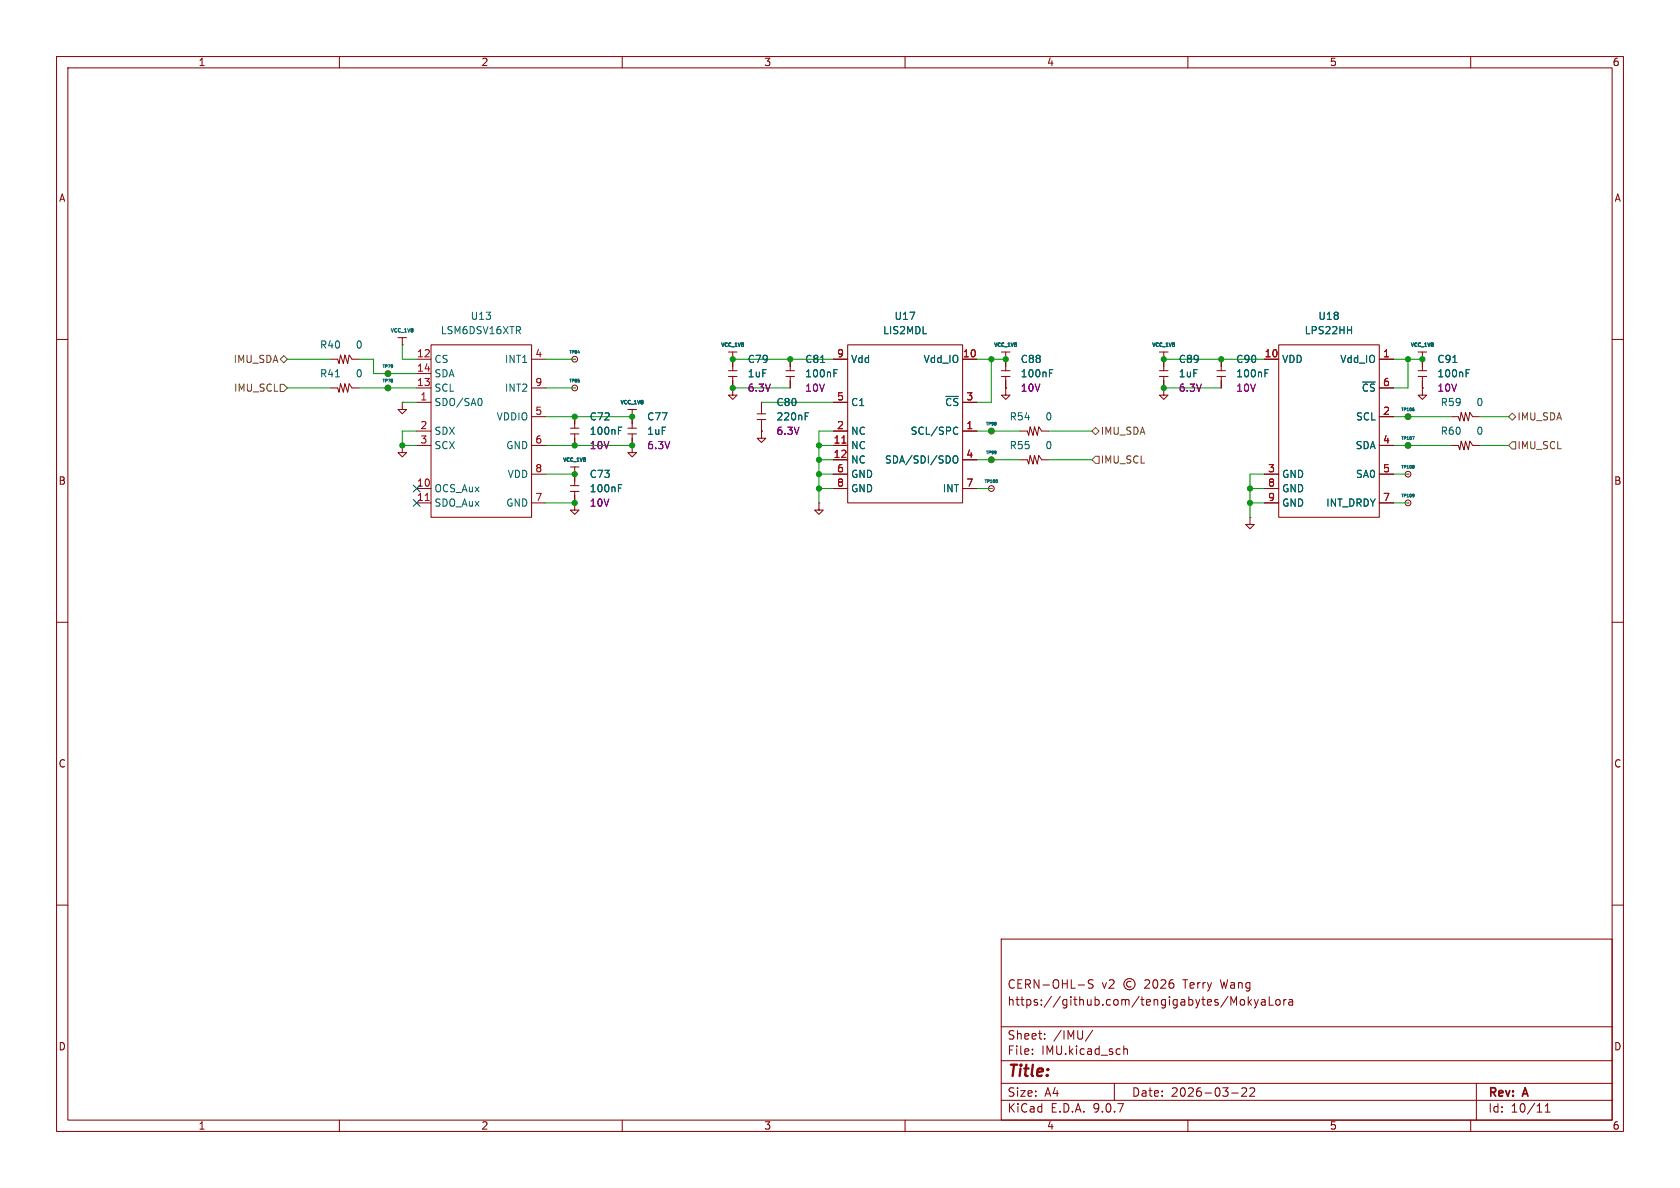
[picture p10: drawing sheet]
<svg xmlns="http://www.w3.org/2000/svg" width="297mm" height="210mm" viewBox="0 0 297 210" stroke-linecap="round" stroke-linejoin="round" font-family="sans-serif">
<g fill="none" stroke="#840000" stroke-width=".18">
<path d="M10 10h277v190h-277zM12 12h273v186h-273zM60 10v2M110 10v2M160 10v2M210 10v2M260 10v2M70.4 59.7h1.5M71.1 59.7v1.3M10 60h2M58.4 68.6h1.3l.2 .7 .3-1.5 .5 1.5 .3-1.5 .5 1.5 .2-1.5 .5 .8h1.3M58.4 63.5h1.3l.2 .8 .3-1.6 .5 1.6 .3-1.6 .5 1.6 .2-1.6 .5 .8h1.3"/>
<path d="M68.6 68.6h.1M68.6 66h.1M71.1 61h.1M71.1 78.7v1.3h.8l-.8 .8-.7-.8h.7M71.1 78.7h.1M71.1 71.1v1.3h.8l-.8 .8-.7-.8h.7M71.1 71.1h.1M73.7 63.5h2.5M73.7 71.1h2.5M73.7 76.2h2.5M73.7 78.7h2.5M73.7 66h2.5"/>
<path d="M73.7 68.6h2.5M76.2 61h17.8v30.4h-17.8zM94 63.5h2.5M94 78.7h2.5M94 68.6h2.5M94 73.7h2.5M100.8 75.7h1.6M100.8 76.7h1.6M101.6 68.6h.1M101.6 63.5h.1M101.6 73.7v2M101.6 76.7v2"/>
<path d="M111 75.7h1.5M111 76.7h1.5M111 72.4h1.5M111.8 78.7v1.3h.7l-.7 .8-.8-.8h.8M111.8 78.7h.1M111.8 73.7h.1M111.8 72.4v3.3M111.8 76.7v2M128.8 65.5h1.5M128.8 66.5h1.5M128.8 62.2h1.5M129.5 68.6v1.3h.8l-.8 .7-.7-.7h.7"/>
<path d="M129.5 68.6h.1M129.5 63.5h.1M129.5 62.2v3.3M129.5 66.5v2.1M133.9 73.2h1.5M133.9 74.2h1.5M134.6 76.2v1.3h.8l-.8 .7-.7-.7h.7M134.6 76.2h.1M134.6 71.1v2.1M134.6 74.2v2M138.9 65.5h1.6M138.9 66.5h1.6"/>
<path d="M139.7 63.5v2M139.7 66.5v2.1M147.3 63.5h2.6M147.3 71.1h2.6M147.3 76.2h2.6M147.3 78.7h2.6M149.9 61h20.3v27.9h-20.3zM170.2 63.5h2.5M170.2 71.1h2.5M170.2 76.2h2.5M175.3 76.2h.1M177 65.5h1.6"/>
<path d="M177 66.5h1.6M177 62.2h1.6M177.8 68.6v1.3h.8l-.8 .7-.8-.7h.8M177.8 68.6h.1M177.8 63.5h.1M177.8 62.2v3.3M177.8 66.5v2.1M180.3 76.2h1.3l.3 .8 .2-1.6 .5 1.6 .3-1.6 .5 1.6 .2-1.6 .5 .8h1.3M205 65.5h1.5M205 66.5h1.5M205 62.2h1.5M205.7 63.5h.1"/>
<path d="M205.7 68.6v1.3h.8l-.8 .7-.7-.7h.7M205.7 68.6h.1M205.7 62.2v3.3M205.7 66.5v2.1M215.1 65.5h1.6M215.1 66.5h1.6M215.9 63.5v2M215.9 66.5v2.1M223.5 63.5h2.6M226.1 61h17.7v30.4h-17.7zM243.8 63.5h2.6M243.8 78.7h2.6"/>
<path d="M243.8 68.6h2.6M243.8 73.7h2.6M248.9 73.7h.1M248.9 78.7h.1M250.7 65.5h1.5M250.7 66.5h1.5M250.7 62.2h1.5M251.5 63.5h.1M251.5 68.6v1.3h.7l-.7 .7-.8-.7h.8M251.5 68.6h.1M251.5 62.2v3.3M251.5 66.5v2.1"/>
<path d="M256.5 78.7h1.3l.3 .8 .2-1.5 .5 1.5 .3-1.5 .5 1.5 .2-1.5 .5 .7h1.3M256.5 73.7h1.3l.3 .7 .2-1.5 .5 1.5 .3-1.5 .5 1.5 .2-1.5 .5 .8h1.3M285 60h2M73.7 86.4h2.5M73.7 88.9h2.5M94 83.8h2.5M94 88.9h2.5M100.8 82.6h1.6M100.8 85.9h1.6M100.8 86.9h1.6M101.6 83.8h.1M101.6 88.9v1.3h.8l-.8 .7-.8-.7h.8"/>
<path d="M101.6 88.9h.1M101.6 82.6v3.3M101.6 86.9v2M144.8 88.9v1.3h.7l-.7 .7-.8-.7h.8M144.8 88.9h.1M147.3 81.3h2.6M147.3 83.8h2.6M147.3 86.4h2.6M170.2 81.3h2.5M170.2 86.4h2.5M175.3 86.4h.1M175.3 81.3h.1"/>
<path d="M180.3 81.3h1.3l.3 .7 .2-1.5 .5 1.5 .3-1.5 .5 1.5 .2-1.5 .5 .8h1.3M221 91.4v1.3h.7l-.7 .8-.8-.8h.8M221 91.4h.1M223.5 83.8h2.6M223.5 86.4h2.6M223.5 88.9h2.6M243.8 83.8h2.6M243.8 88.9h2.6M248.9 83.8h.1M248.9 88.9h.1M10 110h2M285 110h2"/>
<path d="M10 160h2M177 166h108v32h-108zM190.6 174.1h1.1M193.2 173.3l-.5-.1-.2 .1v.5l.6 .3 .1 .3-.2 .3-.6-.1M200 173.6a.52 .52 0 0 0-.8 .4 .52 .52 0 0 0 .8 .4M202.4 173.3l.6-.1 .2 .1v.3l-.9 1.1h.9M204 173.3l.2-.1a.81 .81 0 0 1 .6 .6 .81 .81 0 0 1-.3 .8l-.2 .1a.81 .81 0 0 1-.3-1.4zM205.2 173.3l.6-.1 .2 .1 .1 .3-.9 1.1h.9M207.4 173.2a.59 .59 0 0 0-.7 .6v.6l.1 .2 .4 .1 .3-.1v-.5l-.1-.3h-.4l-.3 .3M218.1 177.3l.5-1.1v1.5M219.3 176.8l.2-.1 .5 .1v.6l-.1 .2-.4 .1-.2-.1zM220.7 176.2v1.5"/>
<path d="M220.8 177.1l.4 .6M221.2 176.7l-.5 .6M221.7 176.7l.4 1M222.1 177.7l-.1 .4-.3 .1M222.5 176.7l-.4 1M223 176.8h.6l.1 .9M223.7 177.1h-.5a.29 .29 0 0 0-.3 .3 .29 .29 0 0 0 .3 .3l.5-.1M224.4 176.2v1.5h.7M225.6 176.8l.2-.1 .4 .1 .1 .6-.1 .2-.4 .1-.2-.1zM227 176.7v1M227.4 176.7l-.3 .1-.1 .2M227.9 176.8h.6v.9"/>
<path d="M228.5 177.1h-.5a.29 .29 0 0 0-.2 .3 .29 .29 0 0 0 .2 .3l.5-.1M285 160h2M60 198v2M110 198v2M160 198v2M177 194.5h108M177 191.5h108M177 187.5h108M177 181.5h108M182.5 186.3v.1M182.5 185.5v.1M184.7 183.6v.1"/>
<path d="M184.7 182.8v.1M193.2 182.1l-1.3 2M197 191.5v3M198.7 184.9v1.5M198.7 185.5l.2-.1 .3 .1 .1 .9M210 198v2M217.7 193.2h1.2M219.5 192.4l.6-.1 .2 .1 .1 .3-.9 1.1h.9M221 192.4l.5-.1 .2 .1 .1 .3-.9 1.1h.9M260 198v2M261 191.5v6.5M273.2 196.6h.8"/>
<path d="M273.2 195.5l.4-.4v1.5"/>
<circle cx="68.6" cy="66" r=".51"/>
<circle cx="68.6" cy="68.6" r=".51"/>
<circle cx="101.6" cy="63.5" r=".51"/>
<circle cx="101.6" cy="68.6" r=".51"/>
<circle cx="175.3" cy="76.2" r=".51"/>
<circle cx="248.9" cy="73.7" r=".51"/>
<circle cx="248.9" cy="78.7" r=".51"/>
<circle cx="175.3" cy="81.3" r=".51"/>
<circle cx="175.3" cy="86.4" r=".51"/>
<circle cx="248.9" cy="88.9" r=".51"/>
<circle cx="248.9" cy="83.8" r=".51"/>
<circle cx="199.7" cy="174" r="1"/>
</g>
<g fill="none" stroke="#006464" stroke-width=".18">
<path d="M238.2 58.3h.7M238.9 57.7v1.3M59.3 66.6h.7M84.9 70.4a.79 .79 0 0 1 0 1.3M102.1 62.3h.4M109.3 75.5h.6M109.3 76.1h.5M142.4 73.6h.4M142.4 73h.6M145.1 64.1h.7M147.4 66h.5M147.4 65.3h.6"/>
<path d="M169 75.5l.3 .1M169.3 76.7l-.3 .1M185.5 66h.5M185.5 65.3h.6M223.6 66h.5M223.6 65.3h.6M249.7 77.2h.3l-.2 .5M249.9 72.1h.1M249.9 72.3l.1 .1-.1 .2M256.8 64.1h.8M259.2 66h.4M259.2 65.3h.6"/>
<path d="M109.3 86.3h.5M109.3 85.7h.6M168.7 80.7l.1-.1a.43 .43 0 0 1 .5 .4v.4a.42 .42 0 0 1-.4 .5 .42 .42 0 0 1-.4-.5v-.4zM176.2 84.8l.1 .2-.1 .3M249.9 87.4h.1l-.1 .4M249.9 82.3l.1 .1M250 82.4h.1M250 82.4l-.1 .4M250 87.6l-.1 .1"/>
</g>
<path d="M148.8 78.3h.8M75.2 88.5h.7" fill="none" stroke="#a90000" stroke-width=".18"/>
<path d="M49.5 67.9h.7l.6 .7-.6 .6h-.7zM50.2 62.9l.6 .6-.6 .6-.7-.6zM193 76.2l.7-.6 .6 .6-.6 .6zM266.7 73.7l.6-.7 .7 .7-.7 .6zM267.3 78.1h.7v1.3h-.7l-.6-.7zM193.7 80.6h.6v1.3h-.6l-.7-.6z" fill="none" stroke="#725600" stroke-width=".18"/>
<g fill="none" stroke="#009600" stroke-width=".18">
<path d="M50.8 63.5h7.6M50.8 68.6h7.6M63.5 63.5h2.5v2.5h7.7M63.5 68.6h10.2M71.1 61v2.5h2.6M71.1 71.1h2.6M73.7 76.2h-2.6v2.5h2.6M96.5 78.7h15.3M96.5 63.5h5.1M96.5 68.6h5.1M96.5 73.7h15.3M129.5 63.5h17.8"/>
<path d="M129.5 68.6h10.2M134.6 71.1h12.7M144.8 78.7h2.5M147.3 76.2h-2.5v12.7M172.7 63.5h5.1M172.7 76.2h7.6M175.3 63.5v7.6h-2.6M185.4 76.2h7.6M205.7 63.5h17.8M205.7 68.6h10.2M246.4 78.7h10.1M246.4 63.5h5.1"/>
<path d="M246.4 73.7h10.1M248.9 63.5v5.1h-2.5M261.6 78.7h5.1M261.6 73.7h5.1M96.5 83.8h5.1M96.5 88.9h5.1M144.8 81.3h2.5M144.8 83.8h2.5M144.8 86.4h2.5M172.7 81.3h7.6M172.7 86.4h2.6M185.4 81.3h7.6"/>
<path d="M221 86.4h2.5M221 88.9h2.5M223.5 83.8h-2.5v7.6M246.4 83.8h2.5M246.4 88.9h2.5"/>
</g>
<path d="M73.1 85.8l1.2 1.2M73.1 88.3l1.2 1.2M74.3 85.8l-1.2 1.2M74.3 88.3l-1.2 1.2" fill="none" stroke="#000084" stroke-width=".18"/>
<g fill="#009600" stroke="#009600" stroke-width=".18">
<circle cx="221" cy="86.4" r=".46"/>
<circle cx="175.3" cy="63.5" r=".46"/>
<circle cx="175.3" cy="81.3" r=".46"/>
<circle cx="205.7" cy="63.5" r=".46"/>
<circle cx="205.7" cy="68.6" r=".46"/>
<circle cx="215.9" cy="63.5" r=".46"/>
<circle cx="175.3" cy="76.2" r=".46"/>
<circle cx="177.8" cy="63.5" r=".46"/>
<circle cx="101.6" cy="88.9" r=".46"/>
<circle cx="101.6" cy="83.8" r=".46"/>
<circle cx="101.6" cy="78.7" r=".46"/>
<circle cx="111.8" cy="73.7" r=".46"/>
<circle cx="111.8" cy="78.7" r=".46"/>
<circle cx="101.6" cy="73.7" r=".46"/>
<circle cx="144.8" cy="78.7" r=".46"/>
<circle cx="144.8" cy="81.3" r=".46"/>
<circle cx="144.8" cy="83.8" r=".46"/>
<circle cx="144.8" cy="86.4" r=".46"/>
<circle cx="139.7" cy="63.5" r=".46"/>
<circle cx="129.5" cy="68.6" r=".46"/>
<circle cx="129.5" cy="63.5" r=".46"/>
<circle cx="248.9" cy="73.7" r=".46"/>
<circle cx="248.9" cy="78.7" r=".46"/>
<circle cx="248.9" cy="63.5" r=".46"/>
<circle cx="221" cy="88.9" r=".46"/>
<circle cx="251.5" cy="63.5" r=".46"/>
<circle cx="71.1" cy="78.7" r=".46"/>
<circle cx="68.6" cy="66" r=".46"/>
<circle cx="68.6" cy="68.6" r=".46"/>
</g>
<text font-size="2.8" fill="#840000" x="178" y="190.9">Title:</text>
<g font-size="2.1" fill="#840000">
<text x="178" y="178">https://github.com/tengigabytes/MokyaLora</text>
<text x="178" y="175">CERN-OHL-S</text>
<text x="194.7" y="175">v2</text>
<text x="209.5" y="175">Terry</text>
<text x="216.2" y="175">Wang</text>
<text x="178" y="184">Sheet:</text>
<text x="186.2" y="184">/IMU/</text>
<text x="178" y="186.7">File:</text>
<text x="184.1" y="186.7">IMU.kicad_sch</text>
<text x="178" y="196.9">KiCad</text>
<text x="178" y="194.1">Size:</text>
<text x="184.7" y="194.1">A4</text>
<text x="185.7" y="196.9">E.D.A.</text>
<text x="193.3" y="196.9">9.0.7</text>
<text x="200" y="194.1">Date:</text>
<text x="207" y="194.1">2026-03-22</text>
<text x="263" y="194.3">Rev:</text>
<text x="263" y="196.9">Id:</text>
<text x="267.1" y="196.9">10/11</text>
<text x="269.4" y="194.3">A</text>
</g>
<g font-size="1.8" fill="#840000">
<text x="35" y="11.9">1</text>
<text x="85" y="11.9">2</text>
<text x="135" y="11.9">3</text>
<text x="185" y="11.9">4</text>
<text x="235" y="11.9">5</text>
<text x="285" y="11.9">6</text>
<text x="10.3" y="35.9">A</text>
<text x="285.3" y="35.9">A</text>
<text x="10.3" y="85.9">B</text>
<text x="285.3" y="85.9">B</text>
<text x="10.3" y="135.9">C</text>
<text x="285.3" y="135.9">C</text>
<text x="10.3" y="185.9">D</text>
<text x="285.3" y="185.9">D</text>
<text x="35" y="199.9">1</text>
<text x="85" y="199.9">2</text>
<text x="135" y="199.9">3</text>
<text x="185" y="199.9">4</text>
<text x="235" y="199.9">5</text>
<text x="285" y="199.9">6</text>
</g>
<g font-size="1.8" fill="#006464">
<text x="77.8" y="59.3">LSM6DSV16XTR</text>
<text x="83.1" y="56.7">U13</text>
<text x="156" y="59.3">LIS2MDL</text>
<text x="158" y="56.7">U17</text>
<text x="230.6" y="59.3">LPS22HH</text>
<text x="233" y="56.7">U18</text>
<text x="56.5" y="61.8">R40</text>
<text x="62.8" y="61.8">0</text>
<text x="76.7" y="64.4">CS</text>
<text x="89.2" y="64.4">INT1</text>
<text x="132.1" y="64.4">C79</text>
<text x="142.2" y="64.4">C81</text>
<text x="150.4" y="64.4">Vdd</text>
<text x="163.2" y="64.4">Vdd_IO</text>
<text x="180.3" y="64.4">C88</text>
<text x="208.3" y="64.4">C89</text>
<text x="218.4" y="64.4">C90</text>
<text x="226.6" y="64.4">VDD</text>
<text x="236.8" y="64.4">Vdd_IO</text>
<text x="254" y="64.4">C91</text>
<text x="56.5" y="66.9">R41</text>
<text x="62.8" y="66.9">0</text>
<text x="76.7" y="66.9">SDA</text>
<text x="76.7" y="69.4">SCL</text>
<text x="76.7" y="72">SDO/SA0</text>
<text x="89.2" y="69.4">INT2</text>
<text x="132.1" y="66.9">1uF</text>
<text x="137.2" y="72">C80</text>
<text x="142.2" y="66.9">100nF</text>
<text x="150.4" y="72">C1</text>
<text x="167" y="72">~{CS}</text>
<text x="180.3" y="66.9">100nF</text>
<text x="208.3" y="66.9">1uF</text>
<text x="218.4" y="66.9">100nF</text>
<text x="240.6" y="69.4">~{CS}</text>
<text x="254" y="66.9">100nF</text>
<text x="254.6" y="72">R59</text>
<text x="260.9" y="72">0</text>
<text x="76.7" y="77.1">SDX</text>
<text x="87.7" y="74.5">VDDIO</text>
<text x="104.1" y="77.1">100nF</text>
<text x="104.1" y="74.5">C72</text>
<text x="114.3" y="77.1">1uF</text>
<text x="114.3" y="74.5">C77</text>
<text x="137.2" y="74.5">220nF</text>
<text x="150.4" y="77.1">NC</text>
<text x="160.9" y="77.1">SCL/SPC</text>
<text x="178.4" y="74.5">R54</text>
<text x="184.7" y="74.5">0</text>
<text x="239.6" y="74.5">SCL</text>
<text x="254.6" y="77.1">R60</text>
<text x="260.9" y="77.1">0</text>
<text x="76.7" y="79.6">SCX</text>
<text x="89.4" y="79.6">GND</text>
<text x="150.4" y="79.6">NC</text>
<text x="150.4" y="82.1">NC</text>
<text x="156.3" y="82.1">SDA/SDI/SDO</text>
<text x="178.4" y="79.6">R55</text>
<text x="184.7" y="79.6">0</text>
<text x="239.6" y="79.6">SDA</text>
<text x="76.7" y="87.2">OCS_Aux</text>
<text x="76.7" y="89.8">SDO_Aux</text>
<text x="89.4" y="89.8">GND</text>
<text x="89.6" y="84.7">VDD</text>
<text x="104.1" y="87.2">100nF</text>
<text x="104.1" y="84.7">C73</text>
<text x="150.4" y="84.7">GND</text>
<text x="150.4" y="87.2">GND</text>
<text x="166.6" y="87.2">INT</text>
<text x="226.6" y="84.7">GND</text>
<text x="226.6" y="87.2">GND</text>
<text x="226.6" y="89.8">GND</text>
<text x="234.4" y="89.8">INT_DRDY</text>
<text x="239.6" y="84.7">SA0</text>
</g>
<g font-size="1.8" fill="#725600">
<text x="41.2" y="64.4">IMU_SDA</text>
<text x="41.3" y="69.4">IMU_SCL</text>
<text x="194.5" y="77.1">IMU_SDA</text>
<text x="268.2" y="74.5">IMU_SDA</text>
<text x="194.5" y="82.1">IMU_SCL</text>
<text x="268.2" y="79.6">IMU_SCL</text>
</g>
<g font-size="1.8" fill="#a90000">
<text x="73.6" y="63.2">12</text>
<text x="73.6" y="65.8">14</text>
<text x="94.5" y="63.2">4</text>
<text x="147.9" y="63.2">9</text>
<text x="170.1" y="63.2">10</text>
<text x="223.5" y="63.2">10</text>
<text x="244.4" y="63.2">1</text>
<text x="73.6" y="68.3">13</text>
<text x="74.2" y="70.9">1</text>
<text x="94.5" y="68.3">9</text>
<text x="147.9" y="70.9">5</text>
<text x="170.7" y="70.9">3</text>
<text x="244.4" y="68.3">6</text>
<text x="74.2" y="75.9">2</text>
<text x="94.5" y="73.4">5</text>
<text x="147.9" y="75.9">2</text>
<text x="170.7" y="75.9">1</text>
<text x="244.4" y="73.4">2</text>
<text x="74.2" y="78.5">3</text>
<text x="94.5" y="78.5">6</text>
<text x="94.5" y="83.6">8</text>
<text x="147.3" y="78.5">11</text>
<text x="147.3" y="81">12</text>
<text x="147.9" y="83.6">6</text>
<text x="170.7" y="81">4</text>
<text x="224.1" y="83.6">3</text>
<text x="244.4" y="78.5">4</text>
<text x="244.4" y="83.6">5</text>
<text x="73.6" y="86.1">10</text>
<text x="73.6" y="88.6">11</text>
<text x="94.5" y="88.6">7</text>
<text x="147.9" y="86.1">8</text>
<text x="170.7" y="86.1">7</text>
<text x="224.1" y="86.1">8</text>
<text x="224.1" y="88.6">9</text>
<text x="244.4" y="88.6">7</text>
</g>
<g font-size="1.8" fill="#840084">
<text x="132.1" y="69.4">6.3V</text>
<text x="142.2" y="69.4">10V</text>
<text x="180.3" y="69.4">10V</text>
<text x="208.3" y="69.4">6.3V</text>
<text x="218.4" y="69.4">10V</text>
<text x="254" y="69.4">10V</text>
<text x="137.2" y="77.1">6.3V</text>
<text x="104.1" y="79.6">10V</text>
<text x="114.3" y="79.6">6.3V</text>
<text x="104.1" y="89.8">10V</text>
</g>
<g font-size=".9" fill="#006464">
<text x="68.9" y="59">VCC_1V8</text>
<text x="127.3" y="61.5">VCC_1V8</text>
<text x="175.6" y="61.5">VCC_1V8</text>
<text x="203.5" y="61.5">VCC_1V8</text>
<text x="249.3" y="61.5">VCC_1V8</text>
<text x="109.6" y="71.7">VCC_1V8</text>
<text x="99.4" y="81.8">VCC_1V8</text>
</g>
<g font-size=".7" fill="#006464">
<text x="67.5" y="65.2">TP79</text>
<text x="100.5" y="62.7">TP84</text>
<text x="67.5" y="67.8">TP78</text>
<text x="100.5" y="67.8">TP85</text>
<text x="174.2" y="75.4">TP98</text>
<text x="247.6" y="72.8">TP106</text>
<text x="247.6" y="77.9">TP107</text>
<text x="174.2" y="80.5">TP99</text>
<text x="247.6" y="83">TP108</text>
<text x="173.9" y="85.5">TP100</text>
<text x="247.6" y="88.1">TP109</text>
</g>
</svg>
